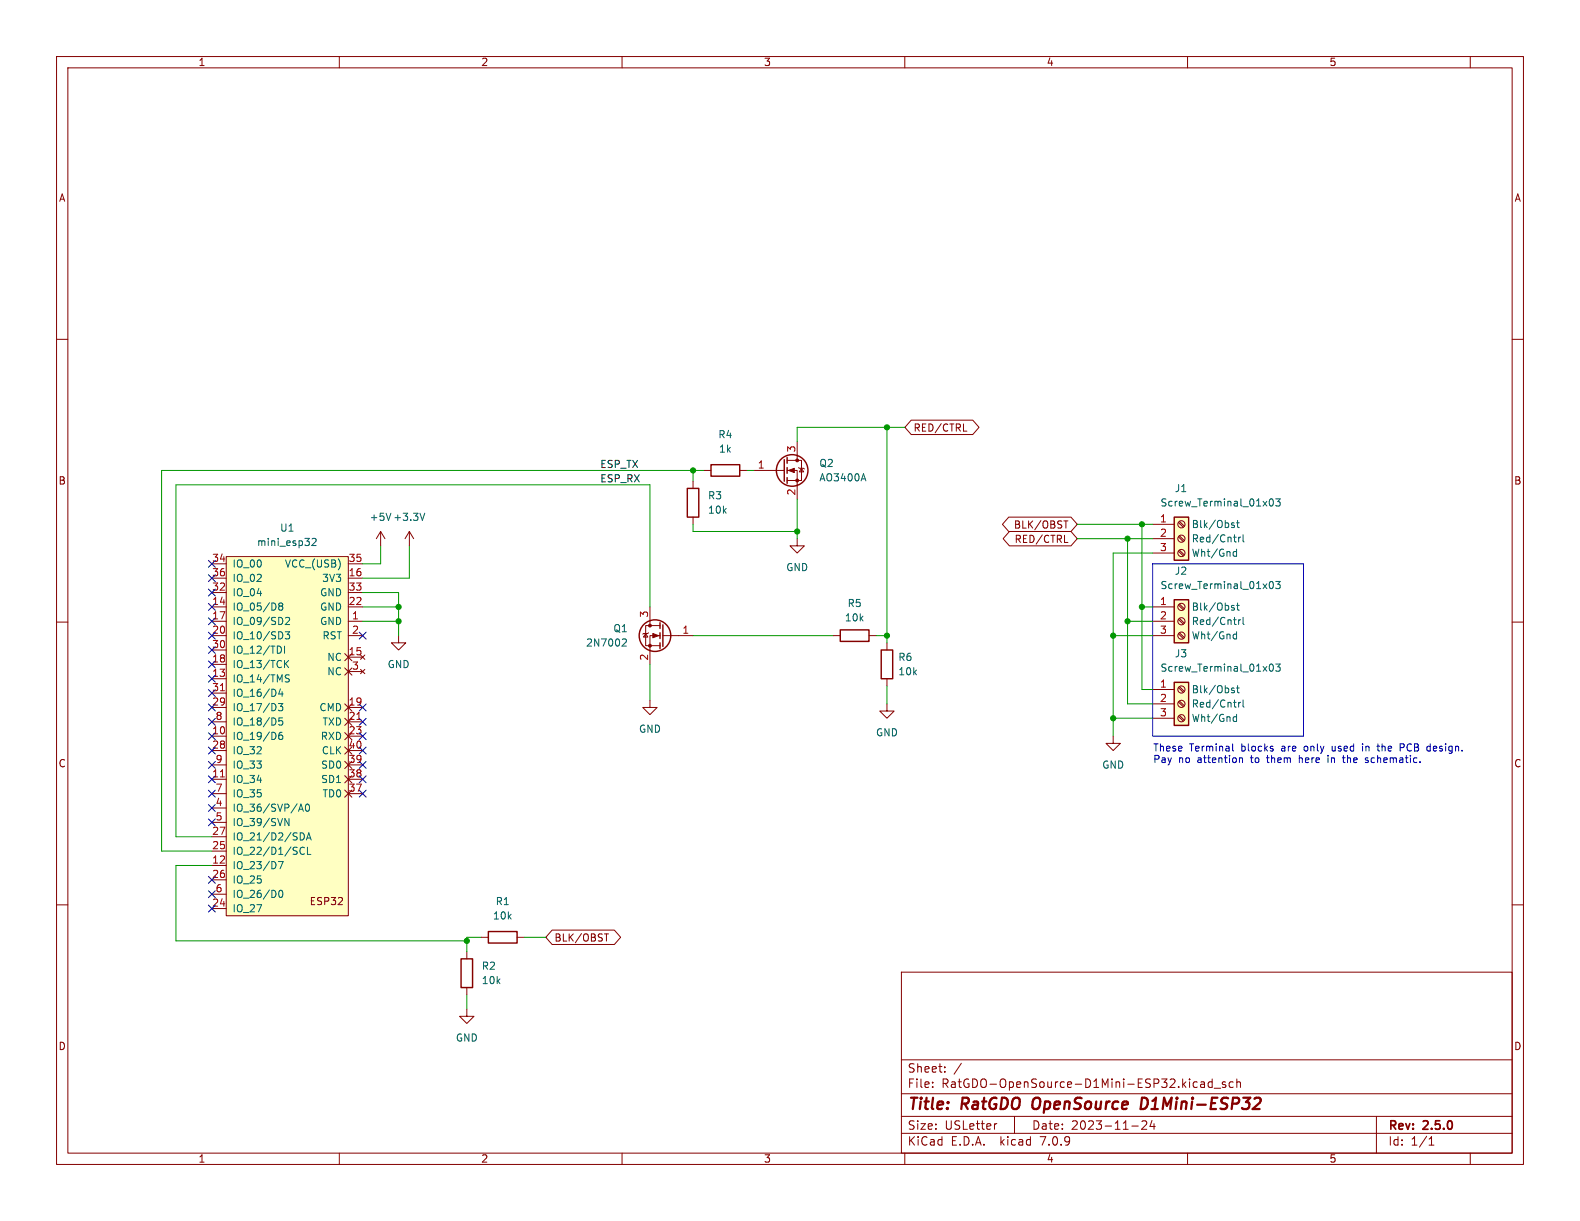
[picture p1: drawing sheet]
<svg xmlns="http://www.w3.org/2000/svg" width="279mm" height="216mm" viewBox="0 0 279 216" stroke-linecap="round" stroke-linejoin="round" font-family="sans-serif">
<g fill="none" stroke="#840000" stroke-width=".18">
<path d="M10 10h259.4v195.9h-259.4zM12 12h255.4v191.9h-255.4zM60 10v2M110 10v2M160 10v2M210 10v2M260 10v2M10 60h2M267.4 60h2M141 78.1v3.3M161.1 74.3h10.9l1.1 1.3-1.1 1.2h-10.9l-1.1-1.2zM170.4 76.2h.6"/>
<path d="M37.5 99.7h2.5M40 98.4h21.6v63.5h-21.6zM61.6 99.7h2.5M67.3 94l-.8 1.3M67.3 94v2.5M67.3 94l.8 1.3M72.4 94l-.8 1.3M72.4 94v2.5M72.4 94l.8 1.3M122.6 85.1v1.3M122.6 91.4v1.3M124.5 83.2h1.2"/>
<path d="M130.8 83.2h1.3M133.3 83.2h5.4M139.2 83.2h1.8v5.1M139.2 81.4h2.5v3.6h-2.5M141 95.3v1.2h1.2l-1.2 1.3-1.3-1.3h1.3M141.2 82.7l.2 .1h.7l.1 .1M141.7 82.8l.4 .6h-.7zM178.4 91.4h11l1.1 1.3-1.1 1.3h-11l-1.1-1.3zM178.5 94h10.9l1.1 1.3-1.1 1.2h-10.9l-1.1-1.2zM188.1 92.1h.8M188.2 95.9h.7M188.5 92.1v1.3"/>
<path d="M203.8 92.7h3.8M203.8 95.3h3.8M203.8 97.8h3.8M208.4 97.5l.8 .8M208.4 94.9l.8 .9M208.4 92.4l.8 .8M208.6 97.3l.8 .8M208.6 94.7l.8 .9M208.6 92.2l.8 .8M10 110h2M37.5 112.4h2.5M37.5 107.3h2.5"/>
<path d="M37.5 109.9h2.5M37.5 102.2h2.5M37.5 117.5h2.5M37.5 114.9h2.5M37.5 104.8h2.5M61 118.1l1.2 1.3M61 115.6l1.2 1.2M61.6 112.4h2.5M61.6 107.3h2.5M61.6 109.9h2.5M61.6 118.7h2.5M61.6 116.2h2.5"/>
<path d="M61.6 102.2h2.5M61.6 104.8h2.5M62.2 118.1l-1.2 1.3M62.2 115.6l-1.2 1.2M63.8 118.4l.7 .7M63.8 115.8l.7 .8M64.5 115.8l-.7 .8M64.5 118.4l-.7 .7M70.5 112.4v1.3h1.3l-1.3 1.2-1.3-1.2h1.3M114.2 112l.4 .6h-.8zM114.7 111.9l-.1 .1h-.8l-.1 .1M114.9 107.3v3.3"/>
<path d="M116.7 112.4h-1.8v5.1M116.7 110.6h-2.5v3.6h2.5M117.2 112.4h5.4M147.3 112.4h1.3M153.7 112.4h1.2M156.8 113.7v1.2M203.8 112.4h3.8M203.8 107.3h3.8M203.8 109.9h3.8M208.4 112.1l.8 .8M208.4 109.5l.8 .9M208.4 107l.8 .8"/>
<path d="M208.6 111.9l.8 .8M208.6 109.3l.8 .9M208.6 106.8l.8 .8M267.4 110h2M37.5 130.2h2.5M37.5 137.8h2.5M37.5 120h2.5M37.5 125.1h2.5M37.5 127.6h2.5M37.5 132.7h2.5M37.5 122.6h2.5M37.5 135.3h2.5"/>
<path d="M61 124.5l1.2 1.2M61 127l1.2 1.3M61 129.5l1.2 1.3M61 139.7l1.2 1.3M61 137.2l1.2 1.2M61 134.6l1.2 1.3M61 132.1l1.2 1.3M61.6 130.2h2.5M61.6 137.8h2.5M61.6 125.1h2.5M61.6 127.6h2.5M61.6 132.7h2.5"/>
<path d="M61.6 135.3h2.5M62.2 124.5l-1.2 1.2M62.2 127l-1.2 1.3M62.2 129.5l-1.2 1.3M62.2 139.7l-1.2 1.3M62.2 137.2l-1.2 1.2M62.2 134.6l-1.2 1.3M62.2 132.1l-1.2 1.3M114.9 123.8v1.3h1.3l-1.3 1.3-1.2-1.3h1.2M156.8 124.5v1.2h1.3l-1.3 1.3-1.2-1.3h1.2M156.8 120v1.3M196.8 130.2v1.2h1.3l-1.3 1.3-1.2-1.3h1.2"/>
<path d="M203.8 121.9h3.8M203.8 124.5h3.8M203.8 127h3.8M208.4 126.7l.8 .8M208.4 124.1l.8 .9M208.4 121.6l.8 .8M208.6 126.5l.8 .8M208.6 124l.8 .8M208.6 121.4l.8 .9M10 160h2M37.5 142.9h2.5M37.5 145.4h2.5"/>
<path d="M37.5 153h2.5M37.5 150.5h2.5M37.5 155.6h2.5M37.5 148h2.5M37.5 140.3h2.5M37.5 158.1h2.5M61.6 140.3h2.5M267.4 160h2M37.5 160.7h2.5M82.5 178.4v1.3h1.3l-1.3 1.3-1.2-1.3h1.2M82.5 168.3v1.2M82.5 174.6v1.3"/>
<path d="M85.1 165.7h1.3M91.4 165.7h1.3M97.6 164.5h11l1.2 1.2-1.2 1.3h-11l-1.1-1.3zM106.9 165.1h.7M107.2 165.1v1.3M159.4 171.9h108v32h-108zM159.4 197.4h108M159.4 193.4h108M159.4 187.4h108M164.9 192.1v.2M164.9 191.4v.1M167.1 189.4v.2"/>
<path d="M167.1 188.7v.1M170 188l-1.3 1.9M176.3 198.7l-.3 .1M179.4 197.4v3M200.1 199.1h1.2M201.9 198.3l.6-.1 .2 .1 .1 .3-.9 1.1h.9M203.7 198.1l-.3 1.1h.9M204.1 198.7v1M212.4 191.4h.5l.1 .9M213 191.6l-.5 .1a.29 .29 0 0 0-.2 .3 .29 .29 0 0 0 .2 .3l.5-.1M214.4 191.4l-.5-.1-.3 .3v.4l.2 .2h.6M214.4 190.8v1.5"/>
<path d="M214.7 192.4h1.2M216.7 191.4l-.3-.1-.3 .2 .1 .2 .5 .2v.3h-.6M218.1 191.4l-.5-.1-.2 .3v.4l.1 .2h.6M218.7 191.4l.2-.1 .4 .1 .1 .9M218.7 190.8v1.5M243.4 197.4v6.5M60 203.9v2M110 203.9v2M159.4 200.4h108M160 203.9v2M210 203.9v2M252.7 202.5h.9"/>
<path d="M252.7 201.4l.4-.4v1.5M260 203.9v2"/>
<circle cx="208.9" cy="97.8" r=".63"/>
<circle cx="208.9" cy="92.7" r=".63"/>
<circle cx="208.9" cy="95.2" r=".63"/>
<circle cx="208.9" cy="112.4" r=".63"/>
<circle cx="208.9" cy="109.9" r=".63"/>
<circle cx="208.9" cy="107.3" r=".63"/>
<circle cx="208.9" cy="127" r=".63"/>
<circle cx="208.9" cy="121.9" r=".63"/>
<circle cx="208.9" cy="124.5" r=".63"/>
</g>
<path d="M182.8 194.4a1.5 1.5 0 0 0 0 1.6M202.7 194.2l-.8-.1-.2 2h.5l.5-.3" fill="none" stroke="#840000" stroke-width=".4"/>
<g fill="none" stroke="#840000" stroke-width=".25">
<path d="M121.5 86.4h2.1v5h-2.1zM125.7 82.2h5.1v2h-5.1zM138.7 81.3v3.8M139.2 80.9v1M139.2 82.7v1M139.2 84.5v1M207.6 91.4h2.6v7.7h-2.6zM116.7 110.1v1M116.7 111.9v1M116.7 113.7v1M117.2 110.5v3.8M148.6 111.4h5.1v2h-5.1z"/>
<path d="M155.8 114.9h2.1v5.1h-2.1zM207.6 106h2.6v7.7h-2.6zM207.6 120.7h2.6v7.6h-2.6zM81.5 169.5h2.1v5.1h-2.1zM86.4 164.7h5v2.1h-5z"/>
<circle cx="140.1" cy="83.2" r="2.79"/>
<circle cx="115.8" cy="112.4" r="2.79"/>
</g>
<g fill="none" stroke="#006464" stroke-width=".18">
<path d="M55.2 95.3l.5-.1 .2 .4-.8 .9h.8M75.1 90.7l-.4 1.3M152.7 83.8l.4 1.2M217.8 92.8l.5 .2-.1 .2-.3 .1M217.8 92.5h.4M218.1 98.2l.2 .2 .4-.1M218.7 97.1v1.3M218.7 97.6l-.4-.1-.2 .1M218.7 92.4h.5M218.8 92v1.1l.4 .2M219 95v.8M219.4 95l-.4 .2"/>
<path d="M219.8 94.6v1l.2 .2M224.6 88.3l.1-.1a.68 .68 0 0 1 .5 .6 .68 .68 0 0 1-.5 .7l-.1-.1-.2-.4zM225.6 88.2h.8l-.4 .5 .3 .1v.6l-.2 .1-.5-.1M49.5 114.3l.3 .5-.3 .7M49.5 107.2l-.2 .2v.4l.2 .1 .4-.1 .1-.1v-.3l-.2-.2M49.5 107.2l-.2-.3 .2-.3h.3l.2 .3-.2 .3M49.5 107.2h.3M50.3 114.2v1.3M50.4 111.7h.8l-.4 .5 .4 .1v.6l-.2 .1-.6-.1M50.5 109.3l.5-.1 .2 .3-.8 .9h.8M50.5 117.3l.5 .8M50.6 119.9l.4 .2 .2 .3-.3 .2-.5-.1"/>
<path d="M50.6 119.4h.6M51 116.8l-.7 .7M110.2 113h.5l.1 .3-.8 .9h.8M217.8 107.4l.5 .3-.1 .1-.3 .1M217.8 107.1h.4M218.1 112.9l.2 .1 .4-.1M218.7 111.7v1.3M218.7 112.2l-.4-.1-.2 .1M218.7 107h.5M218.8 106.6v1.1l.4 .2M219 109.6v.8M219.4 109.6l-.4 .2"/>
<path d="M219.8 109.2v1.1l.2 .1M224.6 117.5l.1-.1a.68 .68 0 0 1 .5 .7 .68 .68 0 0 1-.5 .6l-.1-.1-.2-.4zM224.6 102.9l.1-.1a.68 .68 0 0 1 .5 .6 .68 .68 0 0 1-.5 .7l-.1-.1-.2-.4zM225.6 117.4h.8l-.4 .5 .3 .1v.6l-.2 .1-.5-.1M225.6 102.8h.8l-.4 .5 .3 .1v.6l-.2 .1-.5-.1M49.2 124.4h.8l-.4 .5 .4 .1v.6l-.2 .1-.6-.1M49.6 121.8l-.3 .9h.8M49.9 129.5h-.4a.85 .85 0 0 0 0 1.3l.5-.2v-.4l-.2-.2h-.4l-.1 .2M49.9 122.3v.8M50 126.9h-.7v.6l.2-.1 .4 .1 .1 .2v.4l-.2 .1-.5-.1M217.8 122l.5 .3-.1 .1-.3 .1M217.8 121.7h.4"/>
<path d="M218.1 127.5l.2 .1 .4-.1M218.7 126.3v1.3M218.7 126.8l-.4-.1-.2 .2M218.7 121.7h.5M218.8 121.2v1.1l.4 .2M219 124.2v.8M219.4 124.2l-.4 .2M219.8 123.8v1.1l.2 .1M49.2 152.3h.9l-.6 1.3M49.4 157.5l.2-.1a.68 .68 0 0 1 .4 .7 .68 .68 0 0 1-.4 .6l-.2-.1-.1-.4zM50.4 144.7l.7 1.3v-1.3M52.8 143.5l.4-1.3 .4 1.3"/>
<path d="M52.9 143.1h.6M53.1 150.8l.4 .3 .3-.1M53.1 147.3a.64 .64 0 0 1 .7 .6 .64 .64 0 0 1-.7 .6M53.8 149.9l-.3-.1-.4 .3M54.1 142.3l.2-.1a.68 .68 0 0 1 .4 .6 .68 .68 0 0 1-.4 .7l-.2-.2-.1-.3zM54.2 148.5l.4-1.2 .4 1.2M54.3 148.2h.6M54.4 149.8v1.3h.6"/>
</g>
<g fill="#ffffc2" stroke="#ffffc2" stroke-width=".18">
<path d="M207.6 120.7h2.6v7.6h-2.6z"/>
<path d="M207.6 106h2.6v7.7h-2.6z"/>
<path d="M207.6 91.4h2.6v7.7h-2.6z"/>
<path d="M40 98.4h21.6v63.5h-21.6z"/>
</g>
<g fill="#840000" stroke="#840000" stroke-width=".18">
<path d="M139.4 83.2l1.1-.4v.8z"/>
<path d="M115.4 112l1.1 .4-1.1 .4z"/>
<circle cx="141" cy="85" r=".25"/>
<circle cx="141" cy="81.4" r=".25"/>
<circle cx="114.9" cy="114.2" r=".25"/>
<circle cx="114.9" cy="110.6" r=".25"/>
</g>
<path d="M39 137.4h.7M39 122.1h.7M63.1 127.2h.7" fill="none" stroke="#a90000" stroke-width=".18"/>
<g fill="none" stroke="#0000c2" stroke-width=".18">
<path d="M203.8 99.7h26.7v30.5h-26.7zM218 131.5v1.1l.1 .2M219.2 134v.8M219.2 134.1l.2-.1 .3 .1v.7M229.8 133.6v1.2M229.9 134l-.1 .1M234.8 134v.8M235.6 132v.6l.1 .2M237.4 134h.5M237.6 133.6v1.1l.3 .1M240.9 131.5v.1M240.9 132v.8"/>
<path d="M241.5 134.1h.4M241.5 134.4l.5 .2-.1 .2h-.3M243.5 132h.5M243.7 131.5v1.1l.3 .2M247.6 131.5h.5l.2 .3-.1 .3-.6 .1"/>
</g>
<g fill="none" stroke="#009600" stroke-width=".18">
<path d="M156.8 75.6v38.1M160 75.6h-19v2.5M67.3 96.5v3.2h-3.2M72.4 96.5v5.7h-8.3M122.6 83.2v1.9M122.6 92.7v1.3h18.4M124.5 83.2h-95.9v67.3h8.9M132.1 83.2h1.2M141 88.3v7M190.5 92.7h13.3M190.5 95.3h13.3M199.4 95.3v29.2h4.4"/>
<path d="M201.9 92.7v29.2h1.9M203.8 97.8h-7v32.4M64.1 107.3h6.4M64.1 109.9h6.4M64.1 104.8h6.4v7.6M114.9 107.3v-21.6h-83.8v62.3h6.4M114.9 117.5v6.3M122.6 112.4h24.7M154.9 112.4h1.9M196.8 112.4h7M199.4 109.9h4.4M201.9 107.3h1.9"/>
<path d="M156.8 121.3v3.2M196.8 127h7M37.5 153h-6.4v13.4h51.4M82.5 175.9v2.5M85.1 165.7h-2.6v2.6M92.7 165.7h3.8"/>
</g>
<g fill="none" stroke="#000084" stroke-width=".18">
<path d="M36.9 99.1l1.2 1.2M38.1 99.1l-1.2 1.2M36.9 114.3l1.2 1.2M36.9 109.2l1.2 1.3M36.9 119.4l1.2 1.2M36.9 116.9l1.2 1.2M36.9 101.6l1.2 1.2M36.9 111.8l1.2 1.2M36.9 104.2l1.2 1.2M36.9 106.7l1.2 1.2M38.1 114.3l-1.2 1.2M38.1 109.2l-1.2 1.3"/>
<path d="M38.1 119.4l-1.2 1.2M38.1 116.9l-1.2 1.2M38.1 101.6l-1.2 1.2M38.1 111.8l-1.2 1.2M38.1 104.2l-1.2 1.2M38.1 106.7l-1.2 1.2M63.5 111.8l1.2 1.2M64.7 111.8l-1.2 1.2M36.9 129.6l1.2 1.2M36.9 121.9l1.2 1.3M36.9 124.5l1.2 1.2M36.9 127l1.2 1.2"/>
<path d="M36.9 137.2l1.2 1.2M36.9 139.7l1.2 1.2M36.9 132.1l1.2 1.2M36.9 134.6l1.2 1.3M38.1 129.6l-1.2 1.2M38.1 121.9l-1.2 1.3M38.1 124.5l-1.2 1.2M38.1 127l-1.2 1.2M38.1 137.2l-1.2 1.2M38.1 139.7l-1.2 1.2M38.1 132.1l-1.2 1.2M38.1 134.6l-1.2 1.3"/>
<path d="M63.5 124.5l1.2 1.2M63.5 134.6l1.2 1.3M63.5 139.7l1.2 1.2M63.5 127l1.2 1.2M63.5 137.2l1.2 1.2M63.5 132.1l1.2 1.2M63.5 129.6l1.2 1.2M64.7 124.5l-1.2 1.2M64.7 134.6l-1.2 1.3M64.7 139.7l-1.2 1.2M64.7 127l-1.2 1.2M64.7 137.2l-1.2 1.2"/>
<path d="M64.7 132.1l-1.2 1.2M64.7 129.6l-1.2 1.2M36.9 144.8l1.2 1.2M36.9 142.3l1.2 1.2M36.9 157.5l1.2 1.2M36.9 155l1.2 1.2M38.1 144.8l-1.2 1.2M38.1 142.3l-1.2 1.2M38.1 157.5l-1.2 1.2M38.1 155l-1.2 1.2M36.9 160l1.2 1.3M38.1 160l-1.2 1.3"/>
</g>
<g fill="#009600" stroke="#009600" stroke-width=".18">
<circle cx="199.4" cy="95.3" r=".46"/>
<circle cx="156.8" cy="112.4" r=".46"/>
<circle cx="196.8" cy="112.4" r=".46"/>
<circle cx="201.9" cy="92.7" r=".46"/>
<circle cx="199.4" cy="109.9" r=".46"/>
<circle cx="201.9" cy="107.3" r=".46"/>
<circle cx="196.8" cy="127" r=".46"/>
<circle cx="122.6" cy="83.2" r=".46"/>
<circle cx="156.8" cy="75.6" r=".46"/>
<circle cx="141" cy="94" r=".46"/>
<circle cx="70.5" cy="107.3" r=".46"/>
<circle cx="70.5" cy="109.9" r=".46"/>
<circle cx="82.5" cy="166.4" r=".46"/>
</g>
<g font-size="2.8" fill="#840000">
<text x="160.4" y="196.8">Title:</text>
<text x="170.1" y="196.8">RatGDO</text>
<text x="183.4" y="196.8">OpenSource</text>
<text x="203.4" y="196.8">D1Mini-ESP32</text>
</g>
<g font-size="2.1" fill="#840000">
<text x="160.4" y="189.9">Sheet:</text>
<text x="160.4" y="192.6">File:</text>
<text x="166.5" y="192.6">RatGDO-OpenSource-D1Mini-ESP32.kicad_sch</text>
<text x="160.4" y="202.8">KiCad</text>
<text x="160.4" y="200">Size:</text>
<text x="167.1" y="200">USLetter</text>
<text x="168.1" y="202.8">E.D.A.</text>
<text x="177" y="202.8">kicad</text>
<text x="182.4" y="200">Date:</text>
<text x="184.2" y="202.8">7.0.9</text>
<text x="189.4" y="200">2023-11-24</text>
<text x="245.4" y="200.2">Rev:</text>
<text x="245.4" y="202.8">Id:</text>
<text x="249.5" y="202.8">1/1</text>
<text x="251.8" y="200.2">2.5.0</text>
</g>
<g font-size="1.8" fill="#840000">
<text x="35" y="11.9">1</text>
<text x="85" y="11.9">2</text>
<text x="135" y="11.9">3</text>
<text x="185" y="11.9">4</text>
<text x="235" y="11.9">5</text>
<text x="10.3" y="35.9">A</text>
<text x="267.7" y="35.9">A</text>
<text x="161.4" y="76.5">RED/CTRL</text>
<text x="10.3" y="85.9">B</text>
<text x="267.7" y="85.9">B</text>
<text x="179.2" y="93.7">BLK/OBST</text>
<text x="179.3" y="96.2">RED/CTRL</text>
<text x="10.3" y="135.9">C</text>
<text x="267.7" y="135.9">C</text>
<text x="54.6" y="160.3">ESP32</text>
<text x="97.9" y="166.7">BLK/OBST</text>
<text x="10.3" y="185.9">D</text>
<text x="267.7" y="185.9">D</text>
<text x="35" y="205.8">1</text>
<text x="85" y="205.8">2</text>
<text x="135" y="205.8">3</text>
<text x="185" y="205.8">4</text>
<text x="235" y="205.8">5</text>
</g>
<g font-size="1.8" fill="#006464">
<text x="126.9" y="77.7">R4</text>
<text x="127" y="80.2">1k</text>
<text x="144.8" y="82.8">Q2</text>
<text x="125.1" y="88.5">R3</text>
<text x="144.8" y="85.3">AO3400A</text>
<text x="205.1" y="89.8">Screw_Terminal_01x03</text>
<text x="207.7" y="87.2">J1</text>
<text x="49.4" y="94.2">U1</text>
<text x="65.3" y="92.3">+5V +3.3V</text>
<text x="125.1" y="91">10k</text>
<text x="210.6" y="93.6">Blk/Obst</text>
<text x="41" y="100.6">IO_00</text>
<text x="45.3" y="96.7">mini_esp32</text>
<text x="50.3" y="100.6">VCC_(USB)</text>
<text x="138.9" y="101.2">GND</text>
<text x="207.7" y="101.8">J2</text>
<text x="210.6" y="96.1">Red/Cntrl</text>
<text x="210.6" y="98.7">Wht/Gnd</text>
<text x="41" y="105.6">IO_04</text>
<text x="41" y="103.1">IO_02</text>
<text x="56.5" y="105.6">GND</text>
<text x="56.9" y="103.1">3V3</text>
<text x="149.8" y="107.5">R5</text>
<text x="205.1" y="104.4">Screw_Terminal_01x03</text>
<text x="41" y="108.2">IO_05/D8</text>
<text x="41" y="110.7">IO_09/SD2</text>
<text x="41" y="113.3">IO_10/SD3</text>
<text x="56.5" y="110.7">GND</text>
<text x="56.5" y="108.2">GND</text>
<text x="56.9" y="113.3">RST</text>
<text x="108.4" y="112">Q1</text>
<text x="149.3" y="110.1">10k</text>
<text x="210.6" y="108.2">Blk/Obst</text>
<text x="210.6" y="110.7">Red/Cntrl</text>
<text x="210.6" y="113.3">Wht/Gnd</text>
<text x="41" y="118.3">IO_13/TCK</text>
<text x="41" y="115.8">IO_12/TDI</text>
<text x="57.8" y="119.6">NC</text>
<text x="57.8" y="117.1">NC</text>
<text x="68.4" y="118.3">GND</text>
<text x="103.5" y="114.5">2N7002</text>
<text x="158.8" y="117.1">R6</text>
<text x="158.8" y="119.6">10k</text>
<text x="205.1" y="119">Screw_Terminal_01x03</text>
<text x="207.7" y="116.4">J3</text>
<text x="41" y="120.9">IO_14/TMS</text>
<text x="41" y="126">IO_17/D3</text>
<text x="41" y="123.4">IO_16/D4</text>
<text x="56.4" y="126">CMD</text>
<text x="210.6" y="122.8">Blk/Obst</text>
<text x="210.6" y="125.3">Red/Cntrl</text>
<text x="41" y="131">IO_19/D6</text>
<text x="41" y="128.5">IO_18/D5</text>
<text x="56.6" y="131">RXD</text>
<text x="56.9" y="128.5">TXD</text>
<text x="112.9" y="129.8">GND</text>
<text x="154.8" y="130.4">GND</text>
<text x="210.6" y="127.9">Wht/Gnd</text>
<text x="41" y="133.6">IO_32</text>
<text x="41" y="136.1">IO_33</text>
<text x="56.7" y="136.1">SD0</text>
<text x="56.8" y="133.6">CLK</text>
<text x="194.8" y="136.1">GND</text>
<text x="41" y="143.7">IO_36/SVP/A0</text>
<text x="41" y="138.7">IO_34</text>
<text x="41" y="141.2">IO_35</text>
<text x="56.7" y="138.7">SD1</text>
<text x="56.9" y="141.2">TD0</text>
<text x="41" y="146.3">IO_39/SVN</text>
<text x="41" y="148.8">IO_21/D2/SDA</text>
<text x="41" y="153.9">IO_23/D7</text>
<text x="41" y="151.4">IO_22/D1/SCL</text>
<text x="41" y="161.5">IO_27</text>
<text x="41" y="156.4">IO_25</text>
<text x="41" y="159">IO_26/D0</text>
<text x="87.6" y="160.2">R1</text>
<text x="87.1" y="162.8">10k</text>
<text x="85.1" y="171.7">R2</text>
<text x="85.1" y="174.2">10k</text>
<text x="80.5" y="184.4">GND</text>
</g>
<g font-size="1.8" fill="#0f0f0f">
<text x="106" y="82.8">ESP_TX</text>
<text x="106" y="85.4">ESP_RX</text>
</g>
<g font-size="1.8" fill="#a90000">
<text x="133.9" y="82.9">1</text>
<text x="140.7" y="80.1" transform="rotate(-90 140.7 80.1)">3</text>
<text x="140.7" y="87.7" transform="rotate(-90 140.7 87.7)">2</text>
<text x="205" y="92.5">1</text>
<text x="205" y="95">2</text>
<text x="37.4" y="99.4">34</text>
<text x="37.4" y="102">36</text>
<text x="61.6" y="102">16</text>
<text x="61.6" y="99.4">35</text>
<text x="205" y="97.5">3</text>
<text x="37.4" y="107.1">14</text>
<text x="37.4" y="104.5">32</text>
<text x="61.6" y="107.1">22</text>
<text x="61.6" y="104.5">33</text>
<text x="205" y="107.1">1</text>
<text x="37.4" y="109.6">17</text>
<text x="37.4" y="112.1">20</text>
<text x="62.2" y="109.6">1</text>
<text x="62.2" y="112.1">2</text>
<text x="114.7" y="109.3" transform="rotate(-90 114.7 109.3)">3</text>
<text x="120.6" y="112.1">1</text>
<text x="205" y="109.6">2</text>
<text x="205" y="112.1">3</text>
<text x="37.4" y="119.8">13</text>
<text x="37.4" y="117.2">18</text>
<text x="37.4" y="114.7">30</text>
<text x="61.6" y="116">15</text>
<text x="62.2" y="118.5">3</text>
<text x="114.7" y="116.9" transform="rotate(-90 114.7 116.9)">2</text>
<text x="37.4" y="124.8">29</text>
<text x="37.4" y="122.3">31</text>
<text x="61.6" y="124.8">19</text>
<text x="205" y="121.7">1</text>
<text x="205" y="124.2">2</text>
<text x="37.4" y="129.9">10</text>
<text x="38" y="127.4">8</text>
<text x="61.6" y="127.4">21</text>
<text x="61.6" y="129.9">23</text>
<text x="205" y="126.7">3</text>
<text x="37.4" y="137.5">11</text>
<text x="37.4" y="132.5">28</text>
<text x="38" y="135">9</text>
<text x="61.6" y="137.5">38</text>
<text x="61.6" y="135">39</text>
<text x="61.6" y="132.5">40</text>
<text x="38" y="142.6">4</text>
<text x="38" y="140.1">7</text>
<text x="61.6" y="140.1">37</text>
<text x="37.4" y="147.7">27</text>
<text x="38" y="145.2">5</text>
<text x="37.4" y="152.8">12</text>
<text x="37.4" y="150.2">25</text>
<text x="37.4" y="155.3">26</text>
<text x="37.4" y="160.4">24</text>
<text x="38" y="157.9">6</text>
</g>
<g font-size="1.8" fill="#0000c2">
<text x="203.8" y="133">These</text>
<text x="203.8" y="135">Pay</text>
<text x="208.4" y="135">no</text>
<text x="210.3" y="133">Terminal</text>
<text x="211.9" y="135">attention</text>
<text x="219.6" y="133">blocks</text>
<text x="221.5" y="135">to</text>
<text x="224.5" y="135">them</text>
<text x="226.9" y="133">are</text>
<text x="230.4" y="135">here</text>
<text x="231.1" y="133">only</text>
<text x="235.7" y="135">in</text>
<text x="236.2" y="133">used</text>
<text x="238.6" y="135">the</text>
<text x="241.8" y="133">in</text>
<text x="242.7" y="135">schematic.</text>
<text x="244.7" y="133">the</text>
<text x="248.8" y="133">PCB</text>
<text x="253.8" y="133">design.</text>
</g>
</svg>
